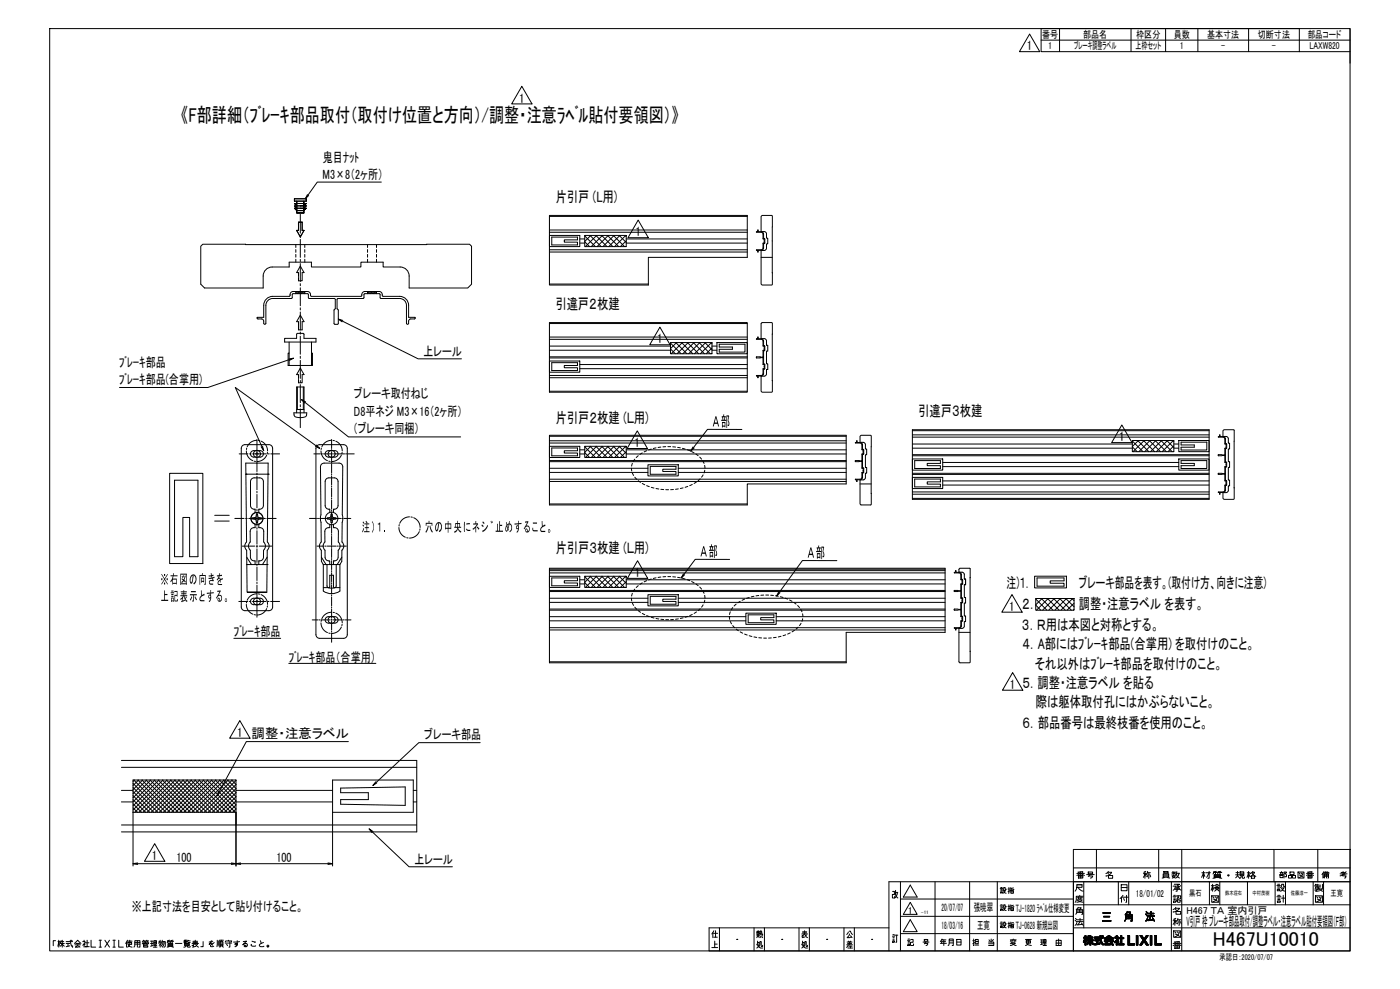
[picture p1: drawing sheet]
<svg xmlns="http://www.w3.org/2000/svg" width="841mm" height="594mm" viewBox="0 0 841 594" stroke-linecap="round" stroke-linejoin="round" font-family="sans-serif">
<!-- layer: TOS_WA -->
<g fill="none" stroke="#000" stroke-width=".6">
<path d="M30 17h781v554h-781zM625 17h156v14h-156zM636 17v14M679 17v14M700 17v14M720 17v14M750 17v14M811 17v21M625 24h186M781 31h30M659 510v20M696 510v20"/>
<path d="M710 510v61M765 510v20M792 510v20M811 510h.1M811 510h-166v61v-41h166h-277v41M811 510v61h-385v-14h108M536 535h1v2h-1v2h1v-1M538 536v2l1 1M538 536h1M538 535l-1 2M539 536v2l-2 1M541 530v41"/>
<path d="M547 532l4 7h-8zM562 530v41M582 530v41M599 530v41M645 521h166M651 530v27M672 530v14M674 531h3v4h-3zM674 533h3M678 530v14M704 530v41M727 530v14"/>
<path d="M733 530v14M749 530v14M766 530v14M772 530v14M789 530v14M795 530v14M429 559l-1 1v3M430 559v4M432 557v14M453 557v14M455 559h1M455 560v1"/>
<path d="M455 559v1h1M456 560v1v-1M456 560h2v2v-1M457 559l-1 3M459 557v14M480 557v14M482 560h3M483 559v2l-1 1M486 557v14M507 557v14M510 560l-1 1M510 559h1l1 2"/>
<path d="M513 557v14M541 550h104M541 540h104M547 542l4 7h-8zM547 552l4 8h-8zM645 557h166M645 544h166M428 569h3M428 560v1M429 561h2M429 563h2M429 567h2"/>
<path d="M429 565v4M443 564h.1M455 561h1M455 567l1 2h2M455 566h1l-1 3M455 565v3M455 562v1M455 561v1M456 562v1M456 562h-1M457 560v1M457 562v1"/>
<path d="M458 562v1M458 568h-1v-2l-1 3M470 564h.1M482 562v1M482 561h3M482 567l1 2h2M482 566h1l-1 3M482 565v3M483 561l2 2M484 563h-2M485 562h-1M485 568h-1v-2l-1 3"/>
<path d="M497 564h.1M509 568h3M509 566h3M509 567h3M509 569h3M510 568l-1 1M510 565v1M510 568h2M510 561l-1 2h2M510 566v2M511 568v1M511 562l1 1"/>
<path d="M511 565v1M524 564h.1M536 562h1M536 565h1v1h-1zM536 564h1M536 563h1M536 561h1M537 562h2M539 562v4h-1M541 561h104M651 563v1M651 565v1"/>
<path d="M651 564v2M652 563v2M652 562v1h1v1h-1l1 1v1l-1-1v3v-3l-1 1 1-2h-1v-1h1zM652 562v6M653 563v1M653 564v1M653 563v2M653 566v1M654 562v1l1-1v1h2v1h-2h2v1h-1l1 3-2-2v2v-2l-2 2 1-3h-1v-1h2h-2zM654 562v2M654 564v1M654 566v1"/>
<path d="M654 564v3M654 562v1M654 563v1M654 564v2M655 563v1M655 564v2M655 562v6M656 563v1M656 564v2M656 564v3M656 564v1M656 566v1"/>
<path d="M657 563v1M657 564v1M657 566v1M657 567v1M657 563h4v-1v1h2v1h-2l2 4-2-2v-2h-4zM658 563v1M658 567v1M658 564h3v1h-2v2l2-1v1l-4 1v-1h2v-2h-1zM658 564v1M659 563v1M659 564v1M659 567v1"/>
<path d="M659 564v3M660 563v1M660 564v1M660 567h.1M660 566v1M661 563v1M661 564v1M661 566v1M661 562v3M661 562v4M661 562v5M662 563v1"/>
<path d="M662 565v2M662 562h1v1h-1zM662 562v1M662 566v1M662 566v2M663 562v1M663 563v1M663 567v1M663 563l4-1 2 1v1h-5h-1zM663 565h6v1h-4v1h2v-1h1l1 2-1-1-4 1 1-2h-2zM663 565v1M664 565v1"/>
<path d="M664 563v1M664 567v1M664 566v2M665 565v3M665 564a1.7 1.7 0 0 1 1-1 1.7 1.7 0 0 1 2 1zM665 563v1M665 565v2M665 567v1M665 564h.1M665 565v1M665 562v1M666 562v1"/>
<path d="M666 564h.1M666 565v1M666 567v1M667 562v1M667 564h.1M667 565v1M667 567v1M667 563h.1M667 566h.1M667 567h.1M667 563v1M667 566v1"/>
<path d="M668 563v1M668 565v1M668 566v1M668 566v2M668 567v1M669 563v1M669 565v1M669 567v1M670 566h.1M670 563v1M670 565v1M671 562l1 1-1 2 1 1h-1v2v-2h-1l1-2h-1z"/>
<path d="M671 562v2M671 565v3M671 564v4M671 562v6M671 563v3M672 565v1M672 563v2M672 563v1M672 567v1M673 563v1M673 567v1M673 562h1v1h1v1h-1v3h1v1h-3v-1h1v-3h-1v-1h1z"/>
<path d="M673 562v6M674 562v6M674 563v1M674 567v1M675 563v1M675 567v1M678 562h1v5h2v1h-3zM678 562v6M679 562v6M679 567v1M680 567v1M681 567v1"/>
<path d="M683 562h1v6h-1zM683 562v6M684 562v6M685 562h1l1 2 2-2h1l-2 3 2 3h-1l-2-2-1 2h-1l2-3zM685 562h.1M685 567v1M685 562v1M685 566v2M686 562v1M686 566v2M686 562v2M686 566v1"/>
<path d="M686 565v2M686 563v1M687 563v4M687 563v3M687 564v2M688 563v3M688 563v4M688 565v2M688 563v1M688 562v2M689 566v2M689 562v2"/>
<path d="M689 562v1M689 567v1M690 562h.1M690 567v1M691 562h1v6h-1zM691 562v6M692 562v6M694 562h1v5h3v1h-4zM694 562v6M695 562v6M695 567v1M696 567v1"/>
<path d="M697 567v1M698 567v1"/>
</g>
<!-- layer: TOS_S1 -->
<g fill="none" stroke="#000" stroke-width=".6">
<path d="M177 119h7M177 125l1 2-1-2M177 121v-2v2M177 125h3M177 124h3M177 122h3M177 121h7M178 128v-7v7M178 125l-1-1 1 1M178 128h5h-5M178 124l-1-2 1 2M178 127h2"/>
<path d="M180 125h4l-1 2 1-2zM183 128v-7v7M183 125l1-1-1 1M183 127h-3h3M183 124l1-2-1 2M184 121v-2v2M184 124h-4h4M184 122h-4h4M330 129h119v26h-60v16h-59zM330 130h119M457 130l1-1 6 1v41h-6h-1v-21h3v-4h1v-3h-1v-3l-3-1zM121 148l1-1h160l1 1v23l-2 2h-35v-7a5 5 0 0 0-6-6h-10v-3h-13v3h-30v-3h-13v3h-11a5 5 0 0 0-5 6v7h-35l-2-2z"/>
<path d="M330 141h18v7h-18zM331 142h16v2h-8v1h8v2h-16zM351 141h25v7h-25zM457 155h7M330 171h59M464 164h.1M330 194h119v42h-119zM330 194h119M171 203h7v-3h4l1 1v2h7v2h-19zM174 212h-1v8h15v-8h-1M174 205v15M187 205v15"/>
<path d="M330 217h18v7h-18zM331 218h16v2h-8v1h8v2h-16zM403 206h25v6h-25zM431 206h18v6h-18zM432 207h16v5h-16v-2h8v-2h-8zM464 201v28M464 201h.1M464 201v-7h-6h-1v9l3 1v3h1v4h-1v8h1v3h-1v3l-3 1v9l1 1 6-1v-6M179 232v14M182 232v14M330 235h119M464 229h.1"/>
<path d="M177 248h7v1a5 5 0 0 1-7 1zM178 248v-16h5v16M178 246h5M548 258h178v42h-178zM548 259h178M735 259v-1h6v42h-6v-1v-3l3-1v-3h1v-4h-1v-7h1v-4h-1v-7h1v-4h-1v-3l-3-1zM146 268l1-1h15h1l1 2v96l-1 1-1 1h-15h-1l-1-2v-96zM152 271h4M152 271a1.9 1.9 0 0 0-2 2 1.9 1.9 0 0 0 2 2h4a1.9 1.9 0 0 0 2-2 1.9 1.9 0 0 0-2-2M153 273h2M154 272v2M190 268l2-1h14h2l1 2v112l-1 2h-2h-14h-2v-2v-112z"/>
<path d="M193 279l2-1h9l1 1 1 1-1 46 2 2-2 3v6l-1 2h-10l-1-2v-6l-1-3 1-2v-46zM197 271h4M197 271a1.9 1.9 0 0 0-2 2 1.9 1.9 0 0 0 2 2h4a1.9 1.9 0 0 0 2-2 1.9 1.9 0 0 0-2-2M330 268h18v7h-18zM330 261h178v30h-59v12h-119zM330 262h178M331 269h16v2h-8v1h8v2h-16zM351 268h25v7h-25zM389 279h18v7h-18zM520 267l-1-1h-2v-4v-1h6v35M520 267v3h1v3h-1v8h1v3h-1v4h-3v15h6v-7M548 276h18v6h-18z"/>
<path d="M549 277h16v1h-8v2h8v1h-16zM680 265h25v6h-25zM708 276h18v6h-18zM708 265h18v6h-18zM710 277h15v4h-15v-1h7v-2h-7zM710 266h15v4h-15v-1h7v-2h-7zM102 284h20v55h-20zM105 288h14v46h-5v-23h-4v23h-5zM148 285h.1M148 285h13M153 287h4l1 1v1v15l-1 2h-2v2a4 4 0 0 1 3 3 4 4 0 0 1-3 4v2h2l1 2v7l1 2-1 3v4l-1 2h-2v2M153 287l-2 1-1 1v15l1 1 2 1"/>
<path d="M161 285h.1M391 280h15v2h-8v1h8v2h-15zM517 291h6M523 296h.1M548 287h18v6h-18zM548 299h178M549 288h16v1h-8v2h8v1h-16zM741 293h.1M129 313h9M129 310h9M153 306v2a4 4 0 0 0-2 3 4 4 0 0 0 2 4v2h-2l-1 2v7l-1 2 1 3 1 4 1 2h1v2M154 309h1v2h2l-2 1-1 2v-2l-2-1h2z"/>
<path d="M198 315v2h-2l-1 2v7l-1 2 1 3v4l1 2h2v2M198 308v-2l-2-1-1-1v-15l1-1 2-1h3l2 1v1v15l-1 2h-2v2M199 309l1 2h2l-2 1-1 2v-2l-3-1h3zM200 315v2h2l1 2v7l1 2-1 3v4l-1 2h-2v2M330 303h119M148 335l3 4M148 339h.1M148 339h12M160 339h.1M160 335l-2 4M193 335l3 4M194 339v16a9 9 0 0 0 10 0v-16"/>
<path d="M196 339v13l1 1M202 339v13l-1 1M205 335l-2 4M149 356h5h-6v-25l-1-3 1-2v-48h13v48l1 2-1 3-1 25h-6h6M151 360l1-1h4a1.9 1.9 0 0 1 2 2 1.9 1.9 0 0 1-2 2h-4a1.9 1.9 0 0 1-1-1 1.9 1.9 0 0 1 0-2zM194 353h3M197 353h4M197 353h1v-7h2v7h1M201 353h3M330 346h18v7h-18zM330 341h238v39h-60v18h-178zM330 342h238"/>
<path d="M331 347h16v2h-8v1h8v2h-16zM351 346h25v7h-25zM389 357h18v7h-18zM391 358h15v2h-8v1h8v2h-15zM579 345v3h1v3h-1v8h1v3h-1v8h1v3h-1v3M579 345l-1-1h-2v-2l1-1h6v50M583 347h.1M622 346h19v7h-19zM622 360h23v7h-23zM623 347h16v2h-8v1h8v2h-16zM153 361h2M154 360v2"/>
<path d="M196 371l1-1h4a1.9 1.9 0 0 1 2 2 1.9 1.9 0 0 1-2 2h-4a1.9 1.9 0 0 1-2-1 1.9 1.9 0 0 1 1-2zM448 368h18v7h-18zM449 369h16v2h-8v1h8v2h-16zM576 380h7M579 376l-1 1h-2v21h1h6v-7M330 398h178M583 391h.1M73 457h177v43h-177M73 461h177M73 475h7M142 475h58M200 469h48v19h-48z"/>
<path d="M205 473h38v11l-38-1v-3h16v-4h-16zM248 475h2M73 496h177M73 482h7M142 488h-62v-19h62v27M142 482h58M248 482h2"/>
<circle cx="154" cy="273" r="2.1"/>
<circle cx="199" cy="273" r="2.1"/>
<circle cx="154" cy="311" r="4"/>
<circle cx="199" cy="311" r="4"/>
<circle cx="154" cy="361" r="2.1"/>
<circle cx="199" cy="372" r="2.1"/>
</g>
<!-- layer: TOS_K3 -->
<g fill="none" stroke="#000" stroke-width=".6">
<path d="M178 138h1h-1l1 2zM179 133v2M179 136h.1M179 136v2M180 129v11M182 133h-3h3M182 133v2M182 136h.1M182 136v2M183 138h-1h1M183 138l-1 2M179 140h.1"/>
<path d="M180 141v1l1-1M180 141v2M180 144v11M180 156v1M180 158v11M182 140h-1M179 162l-1 2h1v2M179 167v2h3v-2M179 166h.1M179 162h.1M180 161v-1l1 1M180 170v2"/>
<path d="M180 173v11M181 162h1M182 166h.1M182 162l1 2h-1v2M180 185v1M180 187v11M180 199v2M180 202v11M180 214v1M180 217v10M179 223l-1 2h1v2M179 228v2h3v-2"/>
<path d="M179 227v1M179 223h.1M180 223v-2l1 2M180 229v1M180 231v11M181 223h1M182 227v1M182 223l1 2h-1v2M180 243v1M180 246v11M144 273h5M148 271a6 6 0 0 0 4 6"/>
<path d="M148 269v1M150 273h1M152 273h8M153 277h1M154 264a6 6 0 0 0-6 4M154 264v8M154 273v1M154 275v8M155 265h1M157 265a6 6 0 0 1 4 6M160 273a6 6 0 0 1-6 4M161 272l-1 1"/>
<path d="M161 273h1M163 273h5M189 273h3M193 271a6 6 0 0 0 4 6M193 269v1M193 273h1M194 273h6M198 277h.1M199 264a6 6 0 0 0-6 4M199 264v5M199 270v1M199 271v6"/>
<path d="M199 277v1M199 279v5M200 265h1M200 273h1M202 273h5M202 265a6 6 0 0 1 4 6M205 273a6 6 0 0 1-6 4M206 272l-1 1M208 273h.1M209 273h4M154 284v1M154 286v8"/>
<path d="M154 295v1M154 297v8M199 285h.1M199 286v5M199 292v1M199 293v6M199 299v1M141 311h6M148 311h.1M149 311h9M154 306v1M154 308v8"/>
<path d="M154 317v1M154 319v8M158 311h1M160 311h6M186 311h4M191 311h.1M192 311h5M198 311h1M199 300v6M199 306v1M199 308v5M199 314h.1"/>
<path d="M199 315v5M199 311h6M205 311h1M207 311h4M240 317a6 6 0 0 0 4 6M240 315v1M246 310a6 6 0 0 0-6 4M252 319a6 6 0 0 1-6 4M146 328h7M154 328h1M154 328v1M154 330v8"/>
<path d="M154 339v1M156 328h7M190 328h5M195 328h1M197 328h5M199 321v1M199 322v6M199 328v1M199 329v6M199 336h.1M199 337v5M203 328h.1"/>
<path d="M204 328h4M244 323h1M154 357a6 6 0 0 0-6 4M154 341v8M154 350v1M154 352v8M155 357h1M157 357a6 6 0 0 1 4 6M199 343h.1M199 344v5M199 350v1M199 351v6"/>
<path d="M199 357v1M199 359v5M143 361h6M148 363a6 6 0 0 0 4 6M148 361v1M150 361h1M152 361h8M153 369h1M154 361h.1M154 362v9M160 366a6 6 0 0 1-6 3M161 364l-1 1"/>
<path d="M161 361h1M163 361h5M188 372h3M192 372h.1M193 374a6 6 0 0 0 4 6M193 372h5M193 372v1M199 372h1M199 368a6 6 0 0 0-6 4M199 365h.1M199 366v5M199 372h.1"/>
<path d="M199 373v6M199 379v1M200 368h1M200 372h6M202 368a6 6 0 0 1 4 6M205 377a6 6 0 0 1-6 4M206 375l-1 1M206 372h1M207 372h4M198 380h.1M199 380v6"/>
</g>
<!-- layer: TOS_M1 -->
<g fill="#000">
<path d="M325 313h1v3l1-1 1 1-2 1-1 2h3v1h-3v-1v-2l1-1zM130 346h2v-2v1v1l1-1v1h-1l-1 1h1v1l2-1v1l-2 1v1v-1l-1 1 1 1h1h-2v-1l1-2-1 1-1-1 1-2h-1z"/>
<path d="M309 314h2v-1h1v1h1v1h-1v3l-1 2h-1l1-2h-1v-1v-1h1v-1h-2zM310 317a.6 .6 0 0 0 1 0 .6 .6 0 0 0-1 0z"/>
<path d="M315 313h2l-1 3h1l1 1v2l-1 1h-1v-2v-1l1 2 1-1-1-2h-1l-1 2 2-4h-2zM316 318v1h1z"/>
<path d="M320 317v1h3v1h-3zM320 314h3v1h-3z"/>
<path d="M329 318l2 1-1 1-1-1zM329 319a1 1 0 0 0 2 0 1 1 0 0 0-2 0z"/>
<path d="M135 360h1v2l-1-1zM135 360a.6 .6 0 0 0 1 0 .6 .6 0 0 0-1 0z"/>
</g>
<!-- layer: TOS_K1 -->
<g fill="none" stroke="#000" stroke-width=".6">
<path d="M330 140h119M330 138h119M455 138v1l3 1 1 3v1v5l-1 1h-3v1l-1-1h4v-1l1-5-1-1v-3l-4-1zM330 150h119M330 151h119M348 144h3M348 146h3M376 144h73M376 146h73M459 145h.1M176 175h9M176 175a2.5 2.5 0 0 0-2 3h-10a5 5 0 0 0-6 5v8h-4l1 1h3v2a.7 .7 0 0 0 1 1 .7 .7 0 0 0 1-1v-11a4 4 0 0 1 4-4h11l1-3h4h5l1 3h15v6v1v8l2 1"/>
<path d="M185 175a2.5 2.5 0 0 1 2 3h30a2.1 2.1 0 0 1 2-3M219 175h9M228 175a2.5 2.5 0 0 1 2 3h10a5 5 0 0 1 5 5v8h4v1h-3l-1 2a.6 .6 0 0 1 0 1 .7 .7 0 0 1-1-1v-11a4 4 0 0 0-4-4h-11l-1-3h-5h-4l-1 3h-15l-1 6 1 1v8v1M180 189l3 4h-1v5h-3v-5h-1zM330 204h119M330 210h73M330 208h73M330 215h119M330 214h119M330 202h119M348 219h101M428 210h3"/>
<path d="M428 208h3M459 218v1v2v1v3l-1 1h-3v1l-1-1 4-1 1-6h-1v-4h-4l1-1 3 1v-4l1-1-1-5v-1h-4l1-2v1l3 1 1 3v1v2v1v8M459 209h.1M330 226h119M330 227h119M348 221h101M459 220h.1M330 266h178M330 277h178M330 265h178M348 273h3M348 270h3"/>
<path d="M376 273h132M376 270h132M518 270v-4h-3v-1l-1 1h3l1 4h1v3h-1v4h-4h4v4h1l-1 6-1 1h-3l1 1v-1h3v-4M518 270h.1M518 270h1v3h-1v8h1v3h-1M519 271v1M548 269h132M548 263h178M548 267h132M548 261h178M548 273h178M548 274h178"/>
<path d="M566 278h142M705 269h3M705 267h3M736 277h.1M736 270v7M736 270l1-1v-2l-1-1v-3l-1-1h-2v-1l-1 2h4v4h1v1v1h-1v4h-4v1h4v4h1v1v1h-1v4h-4v1h4v4h1l-1 6h-1l-3 1 1 1v-1l3-1v-3M736 277l1 1v2l-1 1v7l1 1-1 3M736 270h.1M330 288h178M330 281h59M330 284h59M330 289h178"/>
<path d="M407 281h101M407 284h101M518 284h.1M519 282v1M548 295h178M548 297h178M548 285h178M548 284h178M566 280h142M566 289h160M566 291h160M736 292h.1"/>
<path d="M737 290h.1M330 359h59M330 344h238M330 343h238M330 355h238M348 351h3M348 348h3M376 351h192M376 348h192M407 359h161M574 343v1h3l1 4v3v8v3v8v1v2l-1 4h-3v1l-1-1h3l1-1 1-5-1-1v-4l-4 1v-1h4v-4h1v-3h-1v-4h-4h4v-4h1v-1v-2h-1v-3l-4-1zM330 362h59"/>
<path d="M330 370h118M330 373h118M330 377h238M330 378h238M330 367h238M330 366h238M407 362h161M466 370h102M466 373h102M578 370h.1M578 372h.1"/>
</g>
<!-- layer: TOS_K5 -->
<g fill="none" stroke="#000" stroke-width=".6">
<path d="M351 145l3 3M351 142l7 6M351 141v1M354 141l7 7M355 141l-4 4M358 141l7 7M358 141l-6 7M361 141l7 7M362 141l-7 7M365 141l7 7M365 141l-6 7M368 141l7 7"/>
<path d="M369 141l-7 7M372 141l4 5M372 141l-6 7M375 141l1 1M376 141l-7 7M376 145l-3 3M376 148h.1M403 210l3 2M403 206l6 6M406 206l7 6M406 206l-3 3M409 206l7 6"/>
<path d="M410 206l-7 6M413 206l7 6M413 206l-6 6M416 206l7 6M417 206l-7 6M420 206l7 6M420 206l-6 6M423 206l5 4M424 206l-7 6M427 206l1 1M427 206l-6 6M428 209l-4 3"/>
<path d="M428 212h.1M351 272l3 3M351 268l7 7M351 268h.1M354 268l7 7M355 268l-4 4M358 268l7 7M358 268l-6 7M361 268l7 7M362 268l-7 7M365 268l7 7M365 268l-6 7"/>
<path d="M368 268l7 7M369 268l-7 7M372 268l4 4M372 268l-6 7M375 268l1 1M376 268l-7 7M376 275h.1M376 271l-3 4M680 268l3 3M680 265l7 6M680 265h.1M683 265l7 6"/>
<path d="M684 265l-4 3M687 265l7 6M687 265l-6 6M690 265l7 6M691 265l-7 6M694 265l7 6M694 265l-6 6M697 265l7 6M698 265l-7 6M701 265l4 4M701 265l-6 6M704 265h1"/>
<path d="M705 265l-7 6M705 268l-3 3M705 271h.1M351 350l3 3M351 346l7 7M351 346h.1M354 346l7 7M355 346l-4 4M358 346l7 7M358 346l-6 7M361 346l7 7M362 346l-7 7"/>
<path d="M365 346l7 7M365 346l-6 7M368 346l7 7M369 346l-7 7M372 346l4 4M372 346l-6 7M375 346l1 1M376 346l-7 7M376 353h.1M376 349l-3 4M622 360l7 7M622 360h.1"/>
<path d="M626 360l7 7M626 360l-4 3M629 360l7 7M630 360l-7 7M633 360l7 7M633 360l-7 7M637 360l7 7M637 360l-7 7M640 360l5 4M641 360l-7 7M644 360l1 1M644 360l-7 7"/>
<path d="M622 364l3 3M645 362l-4 5M645 366v1M80 478l10 10M80 475l12 13M80 473l15 15M80 471l17 17M80 469l20 19M81 469h-1M83 469l19 19M83 469l-3 3M85 469l20 19"/>
<path d="M86 469l-6 5M88 469l19 19M88 469l-8 8M90 469l20 19M91 469l-11 10M93 469l19 19M93 469l-13 13M95 469l19 19M95 469l-15 15M97 469l20 19M98 469l-18 18M100 469l19 19"/>
<path d="M100 469l-19 19M102 469l20 19M103 469l-20 19M105 469l19 19M105 469l-19 19M107 469l20 19M108 469l-20 19M110 469l19 19M110 469l-19 19M112 469l20 19M113 469l-20 19M115 469l19 19"/>
<path d="M115 469l-19 19M117 469l19 19M118 469l-20 19M120 469l19 19M120 469l-19 19M122 469l19 19M122 469l-19 19M124 469l18 17M125 469l-20 19M127 469l15 14-5 5M127 469l-19 19M129 469l13 12-7 7"/>
<path d="M130 469l-20 19M132 469l10 10-10 9M132 469l-19 19M134 469l8 7-12 12M135 469l-20 19M137 469l5 5-14 14M137 469l-19 19M139 469l3 2-17 17M140 469l-20 19M142 469l-19 19M80 488h.1M80 485l3 3"/>
<path d="M80 483l5 5M80 480l7 8M142 486l-2 2"/>
</g>
<!-- layer: 0 -->
<g fill="none" stroke="#000" stroke-width=".6">
<path d="M185 117l-2 2 2-2M229 109h-38l-8 10M203 192l48 24h26M206 192h-3l3 1M174 216l2-1-2 2M176 215l-51 18h-53M181 240l28 22h68M184 241l-3-1 2 2M446 258h-21l-10 13M158 268v3l-1-3M190 267l2 2-3-1M192 269l-51-36 17 38"/>
<path d="M416 269l-1 2 2-2M438 336h-20l-9 11M503 337h-21l-15 21M411 345l-2 2 2-2M468 355l-1 3 2-2M209 445h-61l-18 33M288 446h-36l-28 26M131 475l-1 3 2-2M226 470l-2 2 2-2M222 498l24 23h26M224 499l-2-1 1 2M80 519h3"/>
<path d="M83 518l-3 1h3M139 518l3 1h-3M139 519h6M145 518l-3 1h3M197 518l3 1h-3M197 519h3"/>
</g>
<!-- layer: TOS_M1 -->
<g fill="none" stroke="#000" stroke-width=".6">
<path d="M178 175v1M179 175l-1 1M180 175l-1 1M181 175l-2 1M182 175l-2 1M182 175l-1 1M183 175l-1 1M183 176h.1M221 175v1M222 175l-1 1M223 175l-1 1M224 175l-1 1"/>
<path d="M225 175l-1 1M226 175l-2 1M226 175l-1 1M226 176h.1M140 383h29M173 398h53M80 488v32M142 488v32M200 488v32M83 519h56M145 519h52"/>
</g>
<!-- layer: TOS_K2 -->
<g fill="none" stroke="#000" stroke-width=".6">
<path d="M178 147v2M178 150v2M178 153v1M178 156v1M183 147v2M183 150v2M183 153v1M183 156v1M221 147v2M221 150v2M221 153v1M221 156v1"/>
<path d="M226 147v2M226 150v2M226 153v1M226 156v1M178 175v1M183 175v1M221 175v1M226 175v1M380 278l-1 2M381 276l-1 1M383 274l-1 1M386 272l-2 1"/>
<path d="M388 271h-1M391 270h-1M394 269h-2M397 269h-2M400 268h-2M401 268h2M404 268l2 1M407 269h2M410 269l2 1M413 270l1 1M415 271l2 1M418 273l1 1"/>
<path d="M420 275l1 1M422 277l1 1M423 280v1M379 281l1 2M380 284l1 2M381 287l1 1M383 289l2 1M386 290l1 1M388 292h2M391 293h2M394 293l2 1M397 294h2"/>
<path d="M400 294h2M405 294h-2M407 294h-1M410 293h-1M413 292l-1 1M416 291l-2 1M418 290h-1M421 288l-2 1M422 285l-1 2M423 282v2M379 359l1 2M380 356l-1 2"/>
<path d="M381 354l-1 1M383 352l-1 1M386 350l-2 1M388 349l-1 1M391 348h-1M394 347h-2M397 347h-2M400 346h-2M401 346h2M404 346l2 1M407 347h2M410 347l2 1"/>
<path d="M413 348l1 1M415 349l2 1M418 351l1 1M420 353l1 1M422 355l1 1M423 358v1M447 360l-1 1M450 359h-2M453 358l-2 1M456 358h-2M459 357l-2 1M460 357h2"/>
<path d="M463 358h2M466 358h2M469 358l1 1M472 359l1 1M380 362l1 2M381 365l1 1M383 367l2 1M386 368l1 1M388 370h2M391 371h2M394 372h2M397 372h2"/>
<path d="M400 372h2M405 372h-2M407 372h-1M410 371l-1 1M413 370l-1 1M416 369l-2 1M418 368h-1M421 366l-2 1M422 363l-1 2M423 361v1M438 370v2M438 370h.1"/>
<path d="M439 373v2M439 368l-1 1M440 376l1 1M440 365l-1 1M442 378l2 1M442 363l-1 1M445 380h1M445 361l-2 1M474 360l2 1M477 362l1 1M477 379l-1 1M479 364l1 1"/>
<path d="M479 377l-1 1M481 366l1 2M481 374l-1 2M482 369v1M482 372v1M447 381h2M450 382h2M453 383h2M456 383h1M459 383h1M463 383h-1M466 383h-1"/>
<path d="M469 382l-1 1M472 381l-2 1M475 380l-2 1"/>
</g>
<!-- layer: TOS_S1 -->
<circle cx="576" cy="344" r=".2" fill="#000"/>
<!-- layer: moji -->
<path d="M619 20l6 11h-13zM313 52l7 10h-13zM383 132l6 11h-12zM396 197l7 10h-13zM383 259l6 10h-12zM674 255l6 11h-12zM383 337l6 10h-12zM608 357l6 11h-12zM608 404l6 11h-12zM144 433l6 10h-12zM93 507l6 10h-12z" fill="none" stroke="#000" stroke-width=".6"/>
<g font-size="12.1">
<text x="109" y="73">《F部詳細（ﾌﾞﾚｰｷ部品取付（取付け位置と方向）/調整・注意ﾗﾍﾞﾙ貼付要領図）》</text>
<text x="729" y="568">H467U10010</text>
</g>
<text font-size="9.7" x="661" y="555">三 角 法</text>
<g font-size="9.1">
<text x="334" y="122">片引戸 (L用)</text>
<text x="334" y="185">引違戸２枚建</text>
<text x="552" y="250">引違戸３枚建</text>
<text x="334" y="254">片引戸２枚建 (Ｌ用)</text>
<text x="428" y="256">Ａ部</text>
<text x="334" y="332">片引戸３枚建 (Ｌ用)</text>
<text x="421" y="334">Ａ部</text>
<text x="485" y="335">Ａ部</text>
<text x="605" y="353">注)１.</text>
<text x="648" y="353">ブレーキ部品を表す。(取付け方、向きに注意)</text>
<text x="614" y="366">２．</text>
<text x="648" y="366">調整・注意ラベル を表す。</text>
<text x="614" y="378">３．Ｒ用は本図と対称とする。</text>
<text x="614" y="390">４．A部にはﾌﾞﾚｰｷ部品(合掌用) を取付けのこと。</text>
<text x="617" y="402">それ以外はﾌﾞﾚｰｷ部品を取付けのこと。</text>
<text x="614" y="413">５．調整・注意ラベル を貼る</text>
<text x="622" y="425">際は躯体取付孔にはかぶらないこと。</text>
<text x="614" y="437">６．部品番号は最終枝番を使用のこと。</text>
</g>
<g font-size="8.1">
<text x="617" y="30">1</text>
<text x="312" y="62">1</text>
<text x="194" y="97">鬼目ﾅｯﾄ</text>
<text x="194" y="107">M3×8（2ヶ所）</text>
<text x="382" y="142">1</text>
<text x="395" y="206">1</text>
<text x="254" y="214">上レール</text>
<text x="72" y="220">ﾌﾞﾚｰｷ部品</text>
<text x="72" y="231">ﾌﾞﾚｰｷ部品(合掌用)</text>
<text x="213" y="239">ブレーキ取付ねじ</text>
<text x="213" y="250">D8平ネジ M3×16（2ヶ所）</text>
<text x="212" y="260">（ブレーキ同梱）</text>
<text x="381" y="269">1</text>
<text x="672" y="265">1</text>
<text x="217" y="319">注）１.</text>
<text x="244" y="319">穴の中央にネシ゛止めすること。</text>
<text x="381" y="347">1</text>
<text x="96" y="351">※右図の向きを</text>
<text x="97" y="361">上記表示とする。</text>
<text x="606" y="367">1</text>
<text x="140" y="382">ﾌﾞﾚｰｷ部品</text>
<text x="173" y="397">ﾌﾞﾚｰｷ部品（合掌用）</text>
<text x="607" y="414">1</text>
<text x="142" y="443">1 調整・注意ラベル</text>
<text x="255" y="444">ブレーキ部品</text>
<text x="91" y="517">1</text>
<text x="106" y="518">100</text>
<text x="166" y="518">100</text>
<text x="249" y="519">上レール</text>
<text x="79" y="547">※上記寸法を目安として貼り付けること。</text>
<text x="713" y="556">V引戸 枠 ブレーキ部品取付/調整ラベル・注意ラベル貼付要領図（Ｆ部）</text>
</g>
<g font-size="7.9">
<text x="663" y="529">名 称</text>
<text x="721" y="529">材質・規格</text>
<text x="703" y="537">承</text>
<text x="726" y="537">検</text>
<text x="766" y="537">設</text>
<text x="789" y="537">製</text>
<text x="645" y="543">度</text>
<text x="672" y="543">付</text>
<text x="703" y="543">認</text>
<text x="766" y="543">計</text>
<text x="645" y="550">角</text>
<text x="703" y="550">名</text>
<text x="645" y="557">法</text>
<text x="703" y="557">称</text>
<text x="31" y="570">「株式会社LIXIL使用管理物質一覧表」を順守すること。</text>
</g>
<g font-size="7.5">
<text x="646" y="529">番号</text>
<text x="697" y="529">員数</text>
<text x="767" y="529">部品図番</text>
<text x="793" y="529">備 考</text>
<text x="645" y="537">尺</text>
<text x="727" y="543">図</text>
<text x="789" y="543">図</text>
<text x="544" y="569">記 号</text>
<text x="564" y="569">年月日</text>
<text x="583" y="569">担 当</text>
<text x="606" y="569">変 更 理 由</text>
<text x="704" y="564">図</text>
<text x="703" y="571">番</text>
</g>
<text font-size="7.1" x="600" y="548">設指</text>
<g font-size="6.6">
<text x="600" y="538">設指</text>
<text x="600" y="558">設指</text>
</g>
<g font-size="6.4">
<text x="566" y="547">20/07/07</text>
<text x="585" y="547">張暁翠</text>
<text x="610" y="548">TJ-1820 ﾗﾍﾞﾙ仕様変更</text>
<text x="566" y="558">18/03/16</text>
<text x="587" y="558">王寛</text>
<text x="610" y="558">TJ-0628 新規出図</text>
</g>
<g font-size="6">
<text x="626" y="23">番号</text>
<text x="651" y="23">部品名</text>
<text x="683" y="23">枠区分</text>
<text x="705" y="23">員数</text>
<text x="725" y="23">基本寸法</text>
<text x="756" y="23">切断寸法</text>
<text x="786" y="23">部品コード</text>
<text x="630" y="30">1</text>
<text x="645" y="30">ブレーキ調整ラベル</text>
<text x="682" y="30">上枠セット</text>
<text x="709" y="30">1</text>
<text x="734" y="30">-</text>
<text x="764" y="30">-</text>
<text x="787" y="30">LAXW820</text>
<text x="682" y="539">18/01/02</text>
<text x="545" y="549">1</text>
<text x="713" y="549">H467 ＴＡ 室内引戸</text>
</g>
<g font-size="5">
<text x="714" y="538">黒石</text>
<text x="799" y="538">王寛</text>
<text x="733" y="576">承認日：2020/07/07</text>
</g>
<g font-size="3.4">
<text x="736" y="538">鈴木荘右</text>
<text x="752" y="538">中村茂樹</text>
<text x="775" y="538">佐藤淳一</text>
</g>
<text font-size="3" x="553" y="549">-11</text>
</svg>
